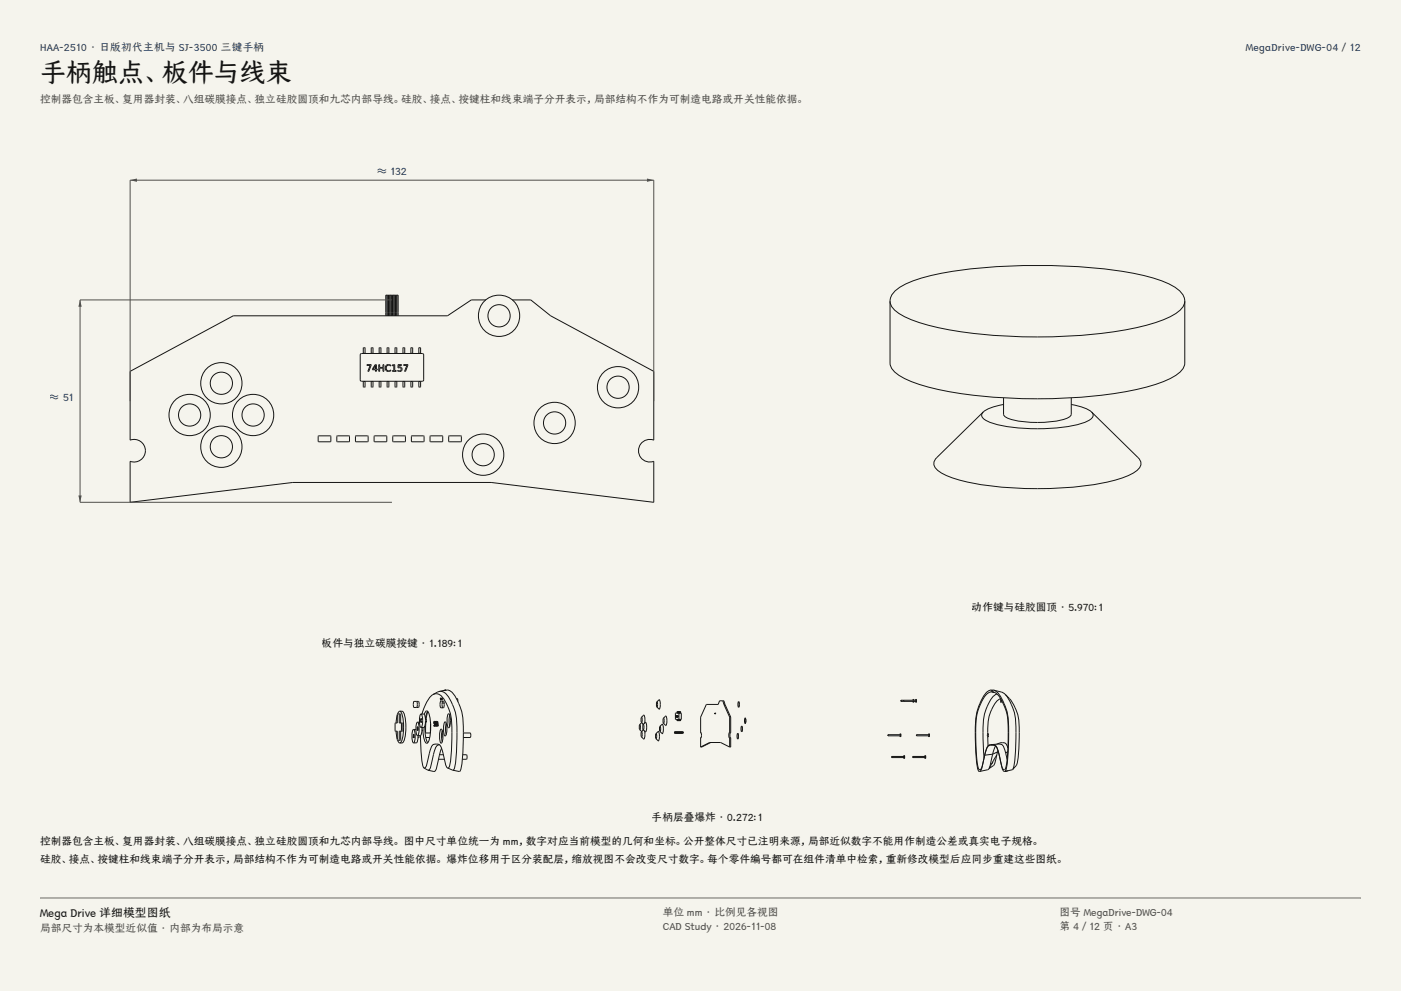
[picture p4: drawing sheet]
<svg xmlns="http://www.w3.org/2000/svg" width="420mm" height="297mm" viewBox="0 0 420 297" stroke-linecap="round" stroke-linejoin="round" font-family="sans-serif">
<g fill="#f5f4ed">
<path d="M0 0h420v297h-420z"/>
<path d="M12 12h396v275h-396z"/>
</g>
<g fill="none" stroke="#141413" stroke-width=".3">
<path d="M115.6 94.6v-6.1h.4v6.1M116.4 88.5h-.3v6.1M116.4 88.5v6.1M116.5 88.5h.4v6.1M117.3 88.5h-.4v6.1M117.3 88.5v6.1M117.3 88.5h.4v6.1M118.1 88.5h-.4v6.1M118.1 88.5v6.1M118.1 88.5h.4v6.1M118.9 88.5h-.3v6.1M118.9 88.5v6.1"/>
<path d="M119 88.5h.4v6.1M145.7 89.9h-4.4l-7.2 4.7h-64.2l-30.9 16.7v20.6a3.4 3.4 0 0 1 4.6 3.2 3.4 3.4 0 0 1-4.6 3.2v12.2l48.8-5.9h59.4l48.8 5.9v-12.2a3.4 3.4 0 0 1-4.6-3.2 3.4 3.4 0 0 1 4.6-3.2v-20.6l-30.9-16.7-6-4.7h-5.5M108 106.1l.4-.2 18.4 .1 .2 .4v7.7l-.4 .2-18.4-.1-.2-.3zM108.9 104.2h.5v1.7l-.5-.1zM109 114.3v1.7l.4-.1v-1.6M109.4 104.2v.1M110 109.3h1.3l-.7 2h-.3l.7-1.8h-1zM111.3 104.2l.5 .1v1.6l-.5-.1zM111.3 114.3v1.7l.5-.1v-1.6M112.5 109.3h.3v1.3h.3v.2h-.3v.5h-.2v-.5h-.9zM112.6 109.5v1.1h-.7zM113.5 109.3h.3v.8h1v-.8h.3v2h-.3v-1h-1v1h-.3z"/>
<path d="M113.7 104.3h.5v1.6l-.5-.1zM113.7 114.3v1.7l.5-.1v-1.6M113.7 104.2v.1M115.8 109.5a.78 .78 0 0 1 1.3 .2 .79 .79 0 0 0-1.1 0 .79 .79 0 0 0 0 1.1 .79 .79 0 0 0 1.1 .1 .8 .8 0 0 1-.7 .5 .8 .8 0 0 1-.8-.6l-.1-.8zM116.1 104.2h.4v1.7l-.5-.1zM116.1 114.3v1.7l.5-.1-.1-1.6M116.5 104.2l.1 .1M117.6 109.4l.7-.1v1.8h.5v.2h-1.2v-.2h.5v-1.6l-.5 .1zM118.4 104.2h.5v1.7l-.5-.1zM118.5 114.3v1.7l.5-.1-.1-1.6M118.9 104.2l.1 .1M119.3 109.3h1.1v.2h-.8v.5a.74 .74 0 0 1 1 .8 .74 .74 0 0 1-1.2 .5l-.2-.3a.52 .52 0 0 0 .9 0 .52 .52 0 0 0-.4-.8l-.4 .1z"/>
<path d="M120.8 104.3h.5v1.6l-.5-.1zM120.8 114.3v1.7l.5-.1v-1.6M120.8 104.2v.1M121 109.3h1.3l-.7 2h-.3l.7-1.8h-1zM123.2 104.3h.5v1.6l-.5-.1zM123.2 114.3v1.7l.5-.1v-1.6M123.2 104.2v.1M125.6 104.2h.4v1.7l-.4-.1zM125.6 114.3v1.7l.5-.1-.1-1.6M126 104.2l.1 .1M95.4 130.7h3.7v1.7h-3.7zM101 130.7h3.7v1.7h-3.7z"/>
<path d="M106.6 130.7h3.7v1.7h-3.7zM112.2 130.7h3.7v1.7h-3.7zM117.8 130.7h3.7v1.7h-3.7zM123.4 130.7h3.7v1.7h-3.7zM129 130.7h3.7v1.7h-3.7zM134.6 130.7h3.7v1.7h-3.7z"/>
<circle cx="149.6" cy="94.6" r="6.2"/>
<circle cx="149.6" cy="94.6" r="3.3"/>
<circle cx="66.3" cy="114.9" r="6.2"/>
<circle cx="66.4" cy="114.9" r="3.3"/>
<circle cx="185.3" cy="116.1" r="6.2"/>
<circle cx="185.3" cy="116.1" r="3.3"/>
<circle cx="56.8" cy="124.4" r="6.2"/>
<circle cx="56.8" cy="124.4" r="3.3"/>
<circle cx="66.3" cy="133.9" r="6.2"/>
<circle cx="66.4" cy="133.9" r="3.3"/>
<circle cx="75.9" cy="124.4" r="6.2"/>
<circle cx="75.9" cy="124.4" r="3.3"/>
<circle cx="144.8" cy="136.3" r="6.2"/>
<circle cx="144.8" cy="136.3" r="3.3"/>
<circle cx="166.2" cy="126.8" r="6.2"/>
<circle cx="166.2" cy="126.8" r="3.3"/>
</g>
<path d="M39 120.2v-66.2h157v66.2" fill="none" stroke="#504e49" stroke-width=".3"/>
<g fill="#504e49">
<path d="M39 54l2-.5v1z"/>
<path d="M194 53.5l2 .5-2 .5z"/>
</g>
<path d="M117.5 89.9h-93.5v60.6h93.5" fill="none" stroke="#504e49" stroke-width=".3"/>
<g fill="#504e49">
<path d="M24 89.9l.5 2h-1z"/>
<path d="M23.5 148.5h1l-.5 2z"/>
</g>
<g fill="none" stroke="#141413" stroke-width=".3">
<path d="M266.8 90.3a6.1 6.1 0 0 0 4.1 4.5 67.1 67.1 0 0 0 21.5 5.2 160 160 0 0 0 49.8-2.2 25.6 25.6 0 0 0 11.9-5.2l1-1.5 .1-.8M266.8 90.3l.5-1.7 1.3-1.6a28.6 28.6 0 0 1 12-4.8 173.5 173.5 0 0 1 60.8 0 28.6 28.6 0 0 1 12 4.8l1.3 1.6 .5 1.7M266.8 90.3v18.5a6.1 6.1 0 0 0 4.1 4.5 67.1 67.1 0 0 0 21.5 5.2 160 160 0 0 0 49.8-2.1 25.6 25.6 0 0 0 11.9-5.3l1-1.5 .1-.8v-18.5M300.9 119.2v4.9a4 4 0 0 0 3.4 1.9 32.1 32.1 0 0 0 15.9-.8l.8-.7 .1-.4v-4.9M294.8 123.5a1.4 1.4 0 0 0-.5 1.4 1.4 1.4 0 0 0 1.1 1 35.6 35.6 0 0 0 15.6 2.6 35.6 35.6 0 0 0 15.6-2.6 1.46 1.46 0 0 0 .6-2.4M294.8 123.5l-13.9 13.6a2.41 2.41 0 0 0 .5 4.1 32.7 32.7 0 0 0 13.3 4.1 112 112 0 0 0 39-1.2l1.7-.5a11.1 11.1 0 0 0 6.4-3.7 2.2 2.2 0 0 0-.7-2.8l-13.9-13.6M300.9 121.2a13 13 0 0 0-6.1 2.3M321.1 121.2a13 13 0 0 1 6.1 2.3M118.7 219.1l.4 2.4M119.1 214.3l-.4 2.4M119.1 214.2v2.5h-.6l-.1 .3 .1 2.1h.6v2.5M119.2 214l-.1 .2"/>
<path d="M119.2 214h.9v2.7M119.6 214l.1 2.7h1l.1 .3v2.1h-1.1l-.1 2.7M119.8 213.2l.3 .1a12.2 12.2 0 0 1 0 9.3l-.3 .1M119.8 213.2l-.6 .8M119.8 213.2l1 .1a12.2 12.2 0 0 1 0 9.3l-1 .1M120.1 219.1v2.7h-.9M120.3 216.7v2.4M124 218.6a4.4 4.4 0 0 1 0 4M124 218.6a4.3 4.3 0 0 0 0 4M124 218.6h.7M124.1 210.2l1.5 .1 .1 .9-.2 .8-1.5-.1-.1-.8zM124.9 210.2l.2 .9-.2 .9"/>
<path d="M125.1 217.9v.4M125.1 218.4v.4M125.1 218.8h.1M125.1 218.4h.1M125.1 218.3h.1M125.1 217.9h.1M125.2 216.4a4.4 4.4 0 0 1 0 4.1M125.2 216.4a4.3 4.3 0 0 0 0 4.1M125.2 216.4h.5M125.2 217.9v.3M125.2 218.4v.1M125.2 218.2v.1"/>
<path d="M125.2 218.3l.1 .1M125.2 218.3h.1M125.2 218.5v.3M125.2 218.3l.1 .3M125.3 217.9v.2M125.3 217.9l-.2-.1v1.1l.2-.3M125.3 218.3h-.1M125.3 218.4v.2M125.3 218.1v.2M126.1 215.9l.2 .6M126.2 215.9v.4M126.2 215.6v.3"/>
<path d="M126.2 215.6h.2M126.2 215.6v.7M126.2 216.3l.1 .1M126.2 214a4.4 4.4 0 0 1 0 4M126.2 214a4.3 4.3 0 0 0 0 4M126.2 214h.9a4.4 4.4 0 0 1 0 4h-.9M126.3 215.4l-.2 .5M126.3 216.5h.1M126.3 215.4h.1M126.3 215.4l.1 .1M126.3 216.4h.1M126.4 216.3l-.1 .1"/>
<path d="M126.4 216.4h.1M126.4 215.5h.1M126.4 215.6h.1M126.4 215.5v.1M126.4 216.3v.1M126.4 216.3h.1M126.4 216.4l-.1 .1M126.5 218l-.3 2.4-1 .1M126.7 218l.1 .9h-.3M126.8 218h.1M127.2 214.1l.5-1h.5a12.5 12.5 0 0 1 0 9.6l-.3 .1a3.5 3.5 0 0 1-1.1-3v-1M127.4 217.6l.1 2.8 .7 2.2"/>
<path d="M127.5 215.4l.7-2.2-.5 2.3M127.5 215.5a.49 .49 0 0 1 .4 .5 .49 .49 0 0 1-.4 .5M127.7 216.5l-.1 3.2M129.1 216.9l-.1 2.8h-1.6M129.8 208.2a11.7 11.7 0 0 0-3.3 5.8M129.8 208.2a2.31 2.31 0 0 1 3.2 1.3 15.4 15.4 0 0 1 2.5 10v1.3a34.5 34.5 0 0 1-.9 9.2l-.4 .1M130.1 217.4l.1 .3M130.1 217.4h.1M130.1 216.7l.1 .1M130.2 217h.1M130.2 217.7h.1M130.2 216.8h.1"/>
<path d="M130.2 216.2v.8M130.2 216.2h.1M130.2 217v.5l-.1-.1M130.2 216.8v.9M130.2 216.2l.1 .1M130.3 216.4h-.1l-.1 .3M130.3 216.4h.1M130.3 216.3h.1M130.3 216.3v.1M130.4 216.4l.2-.2h-.2v1.4h.2l-.2-.1M130.4 216.8h.2l-.2 .2M130.6 216.8v.2"/>
<path d="M130.7 216.9l.1 .6M130.8 216.2l-.1 .7 .1 .8M130.8 217.7h.1M130.8 216.2h.1M130.8 216.3l.2 .2M130.8 216.3l-.1 .6M130.8 216.2l.2 .1M130.9 217.5h-.1M130.9 217.4v.1M130.9 217l-.1-.1 .2 .6M131 216.5h.1M131 216.3v.2"/>
<path d="M131 216.3h.1M131 217.5h.1M131 217.5l-.2 .2M131.1 216.2l-.1 1.4 .1-.3 .2 .3M131.1 216.2h.1M131.2 216.4v.7zM131.2 216.2l.1 1.4M131.3 217.6h.1M131.6 207.2l-1.8 1M131.6 207.2a2.54 2.54 0 0 1 2.9 1.7 16.5 16.5 0 0 1 2.5 10.6v1.4a37.2 37.2 0 0 1-1 9.8l-.3 .1M132 209.7v.1M132 209.7h.1"/>
<path d="M132 209.5h.1M132 209.3v.2M132 209.8h.1M132 209.4h.1M132 209.4l.1 .1M132 209.3v.1M132.1 209.5h.1M132.1 209.8h.1M132.1 218.7l.2-.2a4.6 4.6 0 0 1 0 4.2 4.8 4.8 0 0 1-.2-4zM132.1 209.2l-.1 .1M132.1 210.2h.9l.2 1-.3 .9-.8-.1zM132.1 209.3h.1"/>
<path d="M132.1 209.5v.1M132.1 209.6v.1M132.1 209.2h.4v.6h-.3zM132.1 209.7v.1M132.1 209.6v.2M132.2 209.2v.6M132.2 209.8h.1M132.3 209.3l-.1 .3 .2-.1M132.4 209.5h.1M132.4 209.5v.1M132.4 209.6h.1M132.4 209.3v.1"/>
<path d="M132.4 209.4v.1M132.4 209.3l-.2 .5M132.4 209.6v.2M132.4 209.2v.1M132.4 219.7l.2 .7-.2 .6M132.5 209.3h-.1M132.5 210.7h.7M132.6 218.9l-.2 1.7 .2 1.7M132.8 210.1l-.3 1 .3 1M133.2 216.5l.3-.2a4.6 4.6 0 0 1 0 4.3 4.8 4.8 0 0 1-.3-4.1zM133.7 206.8l-2.1 .4M133.7 206.8l-.6 .2a2.44 2.44 0 0 1 2.9 1 17.2 17.2 0 0 1 2.9 11.5v1.5a39 39 0 0 1-1 10.1l-.2 .1-2-.4"/>
<path d="M133.7 206.8v.1M133.8 216.7l-.2 1.8 .2 1.7M134.3 214.1l.2-.2a4.6 4.6 0 0 1 0 4.2 4.8 4.8 0 0 1-.2-4zM134.8 214.3l-.2 1.7 .2 1.7M136.8 209.4h.4l.1 .8M138.9 219.7h2.1l.1 .7-.1 .6h-2.1M191.8 217.2a1.31 1.31 0 0 1 0 1.4M191.8 217.2v1.4M191.8 218.6l.6 .7M192.3 215a1.31 1.31 0 0 1 0 1.5M192.3 215v1.5M192.3 215l.6-.6a2.55 2.55 0 0 1 .3 2.3"/>
<path d="M192.3 219.3a1.31 1.31 0 0 1 0 1.5M192.3 219.3v1.5M192.3 216.5l.6 .6M192.4 216.6l-.6 .6M192.7 216.9l.1 .4M192.8 218.6l-.1 .3M192.8 217.2a1.31 1.31 0 0 1 0 1.4M192.8 217.2v1.4M192.8 217.2l.6-.7a2.43 2.43 0 0 1 0 2.8l-.6-.7M192.9 218.7l-.6 .6M193.2 219.1l.1 .2a2.44 2.44 0 0 1-.4 2.2l-.6-.7M196.6 219.9a1.31 1.31 0 0 1 0 1.5"/>
<path d="M196.6 219.9v1.5M196.6 219.9l.7-.6a2.43 2.43 0 0 1 0 2.7l-.7-.6M196.9 210.4a1.31 1.31 0 0 1 0 1.5M196.9 210.4v1.5M196.9 210.4l.6-.7a2.43 2.43 0 0 1 0 2.8l-.6-.6M197.8 217.7a1.31 1.31 0 0 1 0 1.5M197.8 217.7v1.5M197.8 217.7l.7-.6a2.43 2.43 0 0 1 0 2.7l-.7-.6M198.9 215.3a1.31 1.31 0 0 1 0 1.4M198.9 215.3v1.4M198.9 215.3l.6-.7a2.43 2.43 0 0 1 0 2.8l-.6-.7M202.2 219.4l2.7-.1v.4h-2.7z"/>
<path d="M202.2 219.3v.1M202.4 219.3v.1M202.4 219.4v.3M202.5 213.7h1.7v1.9h-1.7zM202.5 219.4v.3M202.5 219.3v.1M202.6 214.5h.1M202.6 214.9h.1M202.7 214.5l-.1 .4M202.7 219.3v.1M202.7 214.5v.3M202.7 219.4v.3"/>
<path d="M202.7 214.5v.4h.4M202.8 214.8h-.1M202.8 214.5v.4M202.8 214.7h.1M202.8 219.4v.3M202.8 219.3v.1M202.9 214.5v.4M202.9 214.5h-.3M202.9 214.7v.2M202.9 214.5v.2M202.9 214.5h.1M203 214.5v.1"/>
<path d="M203 214.9h-.1M203 214.8v.1M203 214.8h.1M203 214.9h.1M203 216h.1M203 213.7h.1M203 213.3v.4M203 215.6v.4M203 215.6h.1M203 213.3h.1M203 216h1M203 213.3h1"/>
<path d="M203 219.3v.1M203 214.5h.1M203 219.4v.3M203 214.5v.4M203.1 214.8v.1M203.1 214.7h.1M203.1 214.5v.2M203.1 214.8l-.1 .1M203.1 214.9h.1M203.1 215.6h.1M203.1 213.3h.1M203.1 216h.1"/>
<path d="M203.1 213.7h.1M203.1 213.3v.4M203.1 215.6v.4M203.1 214.6h.1M203.1 214.6l.1 .2M203.1 219.4v.3M203.1 214.7v.1M203.1 219.3v.1M203.1 214.8h.1M203.2 214.5h.1M203.2 215.6h.1M203.2 213.3h.1"/>
<path d="M203.2 216h.1M203.2 213.7h.1M203.2 213.3v.4M203.2 215.6v.4M203.2 214.8l-.1 .1M203.3 214.5h.1M203.3 214.5l-.1 .4M203.3 214.5h-.3M203.3 215.6h.1M203.3 213.3h.1M203.3 216h.1M203.3 213.7h.1"/>
<path d="M203.3 213.3v.4M203.3 215.6v.4M203.3 219.3v.1M203.3 219.4v.3M203.4 215.6h.1M203.4 213.3h.1M203.4 216h.1M203.4 213.7h.1M203.4 213.3v.4M203.4 215.6v.4M203.4 219.3v.4M203.5 215.6h.1"/>
<path d="M203.5 213.3h.1M203.5 216h.1M203.5 213.7h.1M203.5 213.3v.4M203.5 215.6v.4M203.5 213.7v1.9M203.6 215.6h.1M203.6 213.3h.1M203.6 216h.1M203.6 213.7h.1M203.6 213.3v.4M203.6 215.6v.4"/>
<path d="M203.6 219.3v.1M203.6 219.4v.3M203.7 215.6h.1M203.7 213.3h.1M203.7 216h.1M203.7 213.7h.1M203.7 213.3v.4M203.7 215.6v.4M203.7 219.4l.1 .3M203.8 219.3l-.1 .1M203.8 215.6h.1M203.8 213.3h.1"/>
<path d="M203.8 216h.1M203.8 213.7h.1M203.8 213.3v.4M203.8 215.6v.4M203.9 215.6h.1M203.9 213.3h.1M203.9 216h.1M203.9 213.7h.1M203.9 213.3v.4M203.9 215.6v.4M203.9 219.3l.1 .1M204 219.4l-.1 .3"/>
<path d="M204 215.6h.1M204 213.3h.1M204 216h.1M204 213.7h.1M204 213.3v.4M204 215.6v.4M204.1 219.4v.3M204.1 219.3v.1M204.3 219.3v.4M204.4 219.4v.3M204.4 219.3v.1M204.6 219.3v.1"/>
<path d="M204.6 219.4v.3M210 219.6h.2M210.1 219.6l.2 .8-.2 .7M210.1 219.6h-.1M214.3 213.8v.1M214.3 213.9h.1M214.3 213.9h.2M214.3 213.8h.2M214.3 213.8h.1M214.4 213.9h.1M214.4 213.8h.1M214.5 213.8h.1"/>
<path d="M214.5 213.9h.1M214.5 213.8h.2M214.5 213.8v.1M216.7 210l.3 1.1M217 211.1l1.7 3.8M217 211.1h.3M217.3 211.1l-.3-1.1h-1.3l-.4 1.1h-3.5l-1.8 3.8v4.7M217.3 211.1l1.8 3.8M218.7 219.6l-.2 .5 .1 .9 .1 .1M218.7 214.9v4.7M218.7 214.9h.4M218.9 219.6v1.5"/>
<path d="M219.1 214.9v4.7h-.4M221.1 219.8l.2 .8-.2 .8M221.1 219.8l-.1 .6 .1 1M221.1 219.8h.1M221.2 219.8l.2 .8-.2 .8M221.2 219.8h.1M221.4 210.3l.2 .8-.2 .8M221.4 210.3l-.2 .6 .2 1M221.4 210.3h.1M221.4 211.9h.1M222.3 217.6l.2 .9-.2 .8M222.3 217.6l-.2 .6 .2 1.1"/>
<path d="M222.3 217.6h.1M222.3 219.3h.1M223.4 215.2l.2 .8-.2 .8M223.4 215.2l-.2 .6 .2 1M223.4 215.2h.1M223.4 216.8h.1M269.9 219.9v.9M269.9 219.9l-.1 .3M269.9 219.9l.2 .5-.2 .4M270.1 209.9v.3M270.1 209.9h4.5v.1v.2h-4.5M270.9 209.9v.3z"/>
<path d="M273.7 210.2l.1 .3M273.8 209.6l.1 .3M273.8 209.6l-.1 .3M273.8 209.6l.2 .3M273.9 210.2l-.1 .3M274 210.2l-.2 .3M274.5 210.2l.1 .3M274.6 209.6v.9M274.6 209.6l-.1 .3M274.6 209.6l.2 .4-.2 .5M278.5 219.9v.9M278.5 219.9l-.1 .3"/>
<path d="M278.5 219.9l.2 .5-.2 .4M297.2 206.8a5.6 5.6 0 0 0-3.4 4 20.7 20.7 0 0 0-1.4 10v1.4a35.4 35.4 0 0 0 .9 8.8l.4 .2M297.2 206.8l.4 .1M297.2 207.4a5.9 5.9 0 0 0-3.5 4.1 23.6 23.6 0 0 0-1.2 10.9l.2 4a10 10 0 0 0 .9 4.3M297.2 207.4l.8 .1-.4-.1M297.2 206.8v.6M297.6 207.4a6 6 0 0 1 3.5 4.2 19.1 19.1 0 0 1 1.1 9.3l-.1 4.7a10.3 10.3 0 0 1-.9 5.1M297.9 206.8l2.6 .7 .8 .6M297.9 206.8h-.3v.6M297.9 206.8a6.2 6.2 0 0 1 3.1 4 16.7 16.7 0 0 1 1.4 8.7v1.4a41.4 41.4 0 0 1-.9 10.1l-.3 .2M298.9 208a7.6 7.6 0 0 0-3.5 5 36.8 36.8 0 0 0-.6 11.7l.2 2.4M300 209.4a8.2 8.2 0 0 0-3.6 5.7l-.3 4.9"/>
<path d="M300.1 209.5v1l.1-.7M301.3 208.1a13.3 13.3 0 0 1 4.3 11.4v1.3a29.6 29.6 0 0 1-1 8.6l-1 1.2M301.3 208.1a16 16 0 0 1 3.3 11.4l-.1 2.6a28.8 28.8 0 0 1-.9 8.5M119.1 221.6l.1 .2M119.2 221.8l.6 .9M123.9 221.1h.1M123.9 221.1l.1-1.1 .1 1.1M123.9 221.1v-.3l.2 .3M124 220.1v.6zM124.1 221.1h.1M125.3 220.5l-.3 2-1 .1M125.6 220.5v.5l-.3 .1"/>
<path d="M126.1 220.5v1.2a33.9 33.9 0 0 0 .8 8.2l.2 .3M127.1 230.2l1.2 .6M127.6 221h1.2M128.3 230.8h.1M128.3 230.8l1.7 .4M130 231.2h.1M131.5 227.6h1.7M131.8 226.2h1.1M131.8 223.2a1.23 1.23 0 0 0-1.3 1l-1.3 5.4a1.29 1.29 0 0 1-.9 1.2M132.4 224.2l-1.4 5.7a1.32 1.32 0 0 1-.9 1.3h-.1M134.2 230.1l1.5 .7M134.2 230.1a15.4 15.4 0 0 1-1.6-5.3l-.3-.7a1.72 1.72 0 0 0-1.9-1.1 1.72 1.72 0 0 0-1.4 1.7l-.9 3.9a1.49 1.49 0 0 1-1 1.6"/>
<path d="M138.7 226.2h1.2l.1 1-.1 .4h-1.3M210 221.1h.1M210 221.1h.2M210 221.1v2.8M210 223.9l2.7-1.4h3.3l2.7 1.4M213.1 222.5l-3.1 1.4M218.7 221.1h.4v2.8h-.4M218.7 221.1v2.8M221.1 221.4h.1M221.2 221.4h.1M266.2 220.2h3.7v.2v.1h-3.7M266.2 220.2v.3"/>
<path d="M267.3 226.7h3.7l.1 .2M267.3 226.7v.3M269.8 220.5l.1 .3M270.9 227l.1 .3M271 226.4l.1 .5M271 226.4l-.1 .3M271 226.4l.2 .5-.2 .4M271.1 226.9l-.1 .1h-3.7M271.1 226.9l-.1 .4M273.7 226.7h3.6l.1 .2-.1 .1h-3.6M273.7 226.7v.3M274.8 220.2h3.7v.2v.1h-3.7"/>
<path d="M274.8 220.2v.3M277.2 227l.1 .3M277.3 226.4v.9M277.3 226.4l-.1 .3M277.3 226.4l.2 .5-.2 .4M278.4 220.5l.1 .3M294 230.6l-.4 .1M295.2 226.3l.3-1.1a1.97 1.97 0 0 1 1.5-1.8 1.8 1.8 0 0 1 2.3 1.8l1 4.7a1.34 1.34 0 0 0 .9 1.3M295.2 226.3l-.9 4-.6 .9M296.1 220l.1-.2 .1 .6-.1 .5-.1-.2M296.1 220v.7M296.1 220.7l.1 2.8"/>
<path d="M296.5 230.3l-.4 .4-2.4 .5M296.9 223.2a2.98 2.98 0 0 0-1.6 2.8l-.1 .4a10.3 10.3 0 0 1-1.3 4.2l-.3 .1M296.9 223.2h.5a1.67 1.67 0 0 1 1.8 1.8l.4 1.4a8.6 8.6 0 0 0 1.4 4.3h.1M296.9 223.2l2.1-.2a1.71 1.71 0 0 1 2.2 1.7l.3 1M297.6 226l-1.1 4.3M297.6 226l-2.4 .3M297.6 228.3l-.2 .5M297.9 227.8l-1.4 2.5M297.9 227.8v.1M298.5 223.6l-.9 2.4M298.8 223l.9-.3a1.75 1.75 0 0 1 2.5 1.5M298.8 226.3l-.9 1.5"/>
<path d="M298.8 226.3l-.8 2.9-1.5 1.2M299 225.3l-.2 1M299 225.3l-1.4 .7M299.2 224.9l-.2 .4M301.2 230.7h-.1M301.2 231.2h.1M301.5 225.7l.4 1.9M302.1 225.2l-.6 .5M302.2 231l-1 .2M303.6 230.6l-1.9 .5"/>
</g>
<path d="M12 269.3h396zM12 269h396v.3h-396z" fill-rule="evenodd" fill="#504e49"/>
<text font-size="7.8" fill="#141413" x="12" y="24.7">手柄触点、板件与线束</text>
<text font-size="3.5" fill="#141413" x="12" y="274.9">Mega Drive 详细模型图纸</text>
<g font-size="3.2" fill="#1b365d">
<text x="12" y="15.3">HAA-2510 · 日版初代主机与 SJ-3500 三键手柄</text>
<text x="373.5" y="15.3">MegaDrive-DWG-04 / 12</text>
<text x="113.1" y="52.4">≈ 132</text>
<text x="14.9" y="120.2">≈ 51</text>
</g>
<g font-size="3.2" fill="#504e49">
<text x="12" y="30.9">控制器包含主板、复用器封装、八组碳膜接点、独立硅胶圆顶和九芯内部导线。硅胶、接点、按键柱和线束端子分开表示，局部结构不作为可制造电路或开关性能依据。</text>
<text x="198.7" y="274.5">单位 mm · 比例见各视图</text>
<text x="317.6" y="274.5">图号 MegaDrive-DWG-04</text>
<text x="12" y="279.3">局部尺寸为本模型近似值 · 内部为布局示意</text>
<text x="198.7" y="278.8">CAD Study · 2026-11-08</text>
<text x="317.6" y="278.8">第 4 / 12 页 · A3</text>
</g>
<g font-size="3.2" fill="#141413">
<text x="291.3" y="183">动作键与硅胶圆顶 · 5.970:1</text>
<text x="96.5" y="194">板件与独立碳膜按键 · 1.189:1</text>
<text x="195.4" y="246">手柄层叠爆炸 · 0.272:1</text>
<text x="12" y="253.3">控制器包含主板、复用器封装、八组碳膜接点、独立硅胶圆顶和九芯内部导线。 图中尺寸单位统一为 mm，数字对应当前模型的几何和坐标。公开整体尺寸已注明来源，局部近似数字不能用作制造公差或真实电子规格。</text>
<text x="12" y="258.6">硅胶、接点、按键柱和线束端子分开表示，局部结构不作为可制造电路或开关性能依据。 爆炸位移用于区分装配层，缩放视图不会改变尺寸数字。每个零件编号都可在组件清单中检索，重新修改模型后应同步重建这些图纸。</text>
</g>
</svg>
